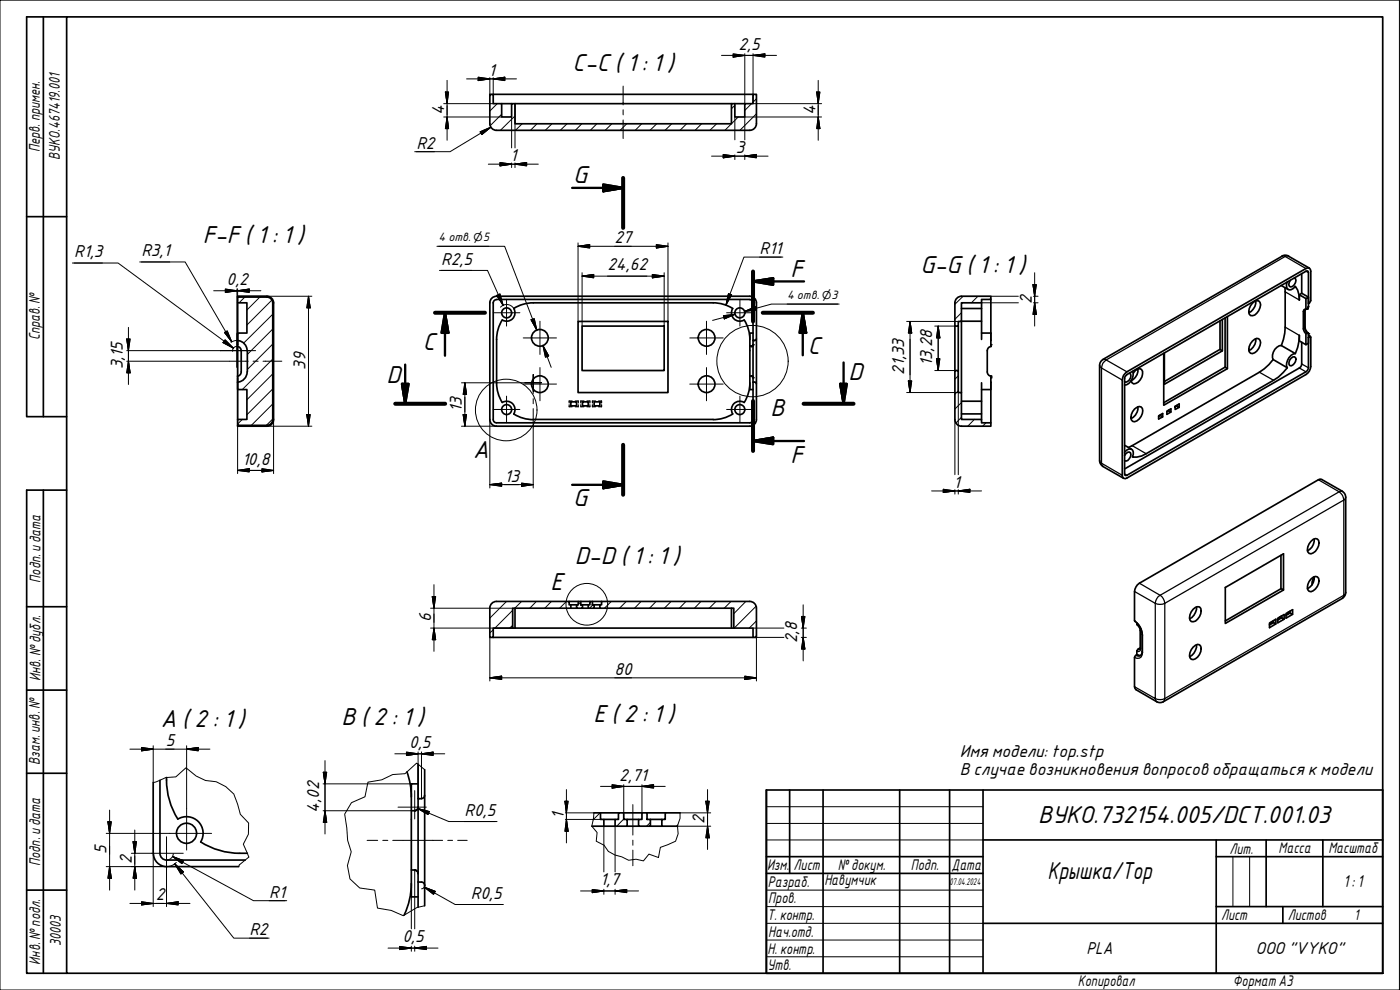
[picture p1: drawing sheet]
<svg xmlns="http://www.w3.org/2000/svg" width="420mm" height="297mm" viewBox="0 0 420 297" stroke-linecap="round" stroke-linejoin="round" font-family="sans-serif">
<g fill="none" stroke="#000" stroke-width=".3">
<path d="M147.5 28.3l-.5 .5M149.2 31.1l-2.2 2.2M150.6 34.3l-3.5 3.4M153.7 31.1l-.2 .2M154.6 34.8l-4.4 4.3M156.7 37.1l-2 2M161.2 37.1l-2 2M165.7 37.1l-2.1 2M170.2 37.1l-2.1 2M174.6 37.1l-1.9 2M179.1 37.1l-1.9 2M183.6 37.1l-2 2"/>
<path d="M188.1 37.1l-2 2M192.6 37.1l-2 2M197.1 37.1l-2 2M201.6 37.1l-2 2M206.1 37.1l-2 2M210.6 37.1l-2 2M215.1 37.1l-2.1 2M220.5 31.6l-1 1M221.6 35.1l-4 4M225.6 31.1l-2.1 2M227 34.1l-4.9 5M227 29.6l-1 1.1"/>
<path d="M71.7 99.9l-.4 .4M73.5 89.1l-1.7 1.8M78 89.1l-3.9 3.9M81.6 90l-7.5 7.5M81.9 98.7l-7.7 7.6M81.9 94.3l-8.7 8.6M288.5 93.8l-1.9 2M289.1 88.9l-2.5 2.4M293.5 88.9l-2 2M297.4 89.5l-.4 .3M81.9 116.7l-7.8 7.7M81.9 112.2l-7.8 7.7"/>
<path d="M81.9 107.7l-9.2 9.2M81.9 103.2l-7.7 7.7M287.6 117.3l-1 1M287.6 112.8l-1 1M72.7 125.8l-1.4 1.4M81.9 125.7l-2 1.9M81.9 121.2l-6.5 6.4M288.5 125.2l-1.6 1.7M288.5 120.8l-1.9 1.9M292.4 125.8l-2 2.1M295.9 126.9l-1 1M148 189l-1 .9"/>
<path d="M152 180.5l-5 5M153.9 187.6l-.9 .9M153.9 183.1l-5.4 5.4M156.5 180.5l-2 2M161 180.5l-2 2M165.5 180.5l-2 2M170 180.5l-2 2M173.5 181.5l-.5 .4M174.3 180.6l-.8 .8M177.9 181.5l-.9 1M183.5 180.5l-2.1 2M188 180.5l-2.1 2"/>
<path d="M192.4 180.5l-2 2M196.9 180.5l-2 2M201.4 180.5l-2 2M205.9 180.5l-2 2M210.4 180.5l-2 2M214.9 180.5l-2 2M219.4 180.5l-2 2M223.8 180.5l-3.6 3.6M226.9 181.9l-6.6 6.6M227 190.7l-.5 .5M227 186.3l-2.1 2.2M180.1 243.9l-2.1 2.1"/>
<path d="M187.2 245.7l-2.1 2.2M195.2 246.7l-1.1 1.2M203.4 247.5l-.4 .4"/>
</g>
<path d="M170.8 121.5v.5h.9M171.7 120.3h-.9v.6M172.7 120.3h.8v.6M173.5 121.5v.5h-.8M174.3 121.5v.5h1M175.3 120.3h-1v.6M176.1 120.3h.9v.6M177 121.5v.5h-.9M177.8 121.5v.5h1M178.8 120.3h-1v.6M179.6 120.3h.9v.6M180.5 121.5v.5h-.9" fill="none" stroke="#000" stroke-width=".38"/>
<g fill="none" stroke="#000" stroke-width=".51">
<path d="M147 37.1a2 2 0 0 0 2 2h76a2 2 0 0 0 2-2v-8.8h-1v2.8h-2.5v4h-3v-4h-1v6h-64.9v-6h-1.1v4h-2.9v-4h-2.6v-2.8h-1v8.8M148 28.3h78M150.6 31.1h2.9M154.6 31.1h64.9M220.5 31.1h3M384.7 76.8l.8-.2 1.2 .2M384.7 76.9l-53.7 31M386.7 76.9l6.2 3.5M71.3 89.1v-.2h8.8a2 2 0 0 1 2 2v34.9M71.3 90.9v12.5M149 89.9a.98 .98 0 0 0-1 1v34.9M149 89.8h76"/>
<path d="M150.7 96a11 11 0 0 0-1.7 5.9M150.7 96a2.51 2.51 0 0 0 3.1-.4 2.51 2.51 0 0 0 .4-3 10.8 10.8 0 0 1 5.9-1.7h54a11 11 0 0 1 5.8 1.7 2.5 2.5 0 0 0 .4 3 2.5 2.5 0 0 0 3 .4M173.5 96.4h27v21.4h-27zM174.7 97.8h24.6v13.4h-24.6zM223.3 96a11 11 0 0 1 1.7 5.9M225 89.9a.98 .98 0 0 1 1 1v11.3h.5l.5-.6M226 99.9h-1v4l.9-.1 .1-.4M286.6 97.8v13.4M287.2 89.5l1.4-.6h8.8v.9h-2.8v1.1h-6.1v5.5h-.9v1.4h-1v-6.9zM287.6 97.8v13.4M288.5 92.6h6.1M294.6 90.9v10.9"/>
<path d="M294.6 99.9h2.8v4v-.5M294.6 96.4h-6.1v21.4M297.4 89.8v12.4M366.1 96.3v8.5M366.8 95.9v9.4l-17.4 10v-9.4M367.7 95.4v14.8l.7 .4M368.4 95v15.6l-19.2 11v-15.6M375.9 91l.7-.6 1.2-.1a2.09 2.09 0 0 1 0 2.9 2.14 2.14 0 0 1-2.5 1.5 2.55 2.55 0 0 1 .6-3.7zM376.9 90.3a3.6 3.6 0 0 1-2.1 3.5M384.5 85.6l2.1 1.3M385.6 86.3l.1 11.9-.5 3.6-.6 1.9a3.2 3.2 0 0 0-2.5 4.2M386.3 84.6a1.6 1.6 0 0 0 .6 2.4l1.3-.5 .5-.6 .7 1.1 .6 3v-1.6l1.9 1.2"/>
<path d="M388.5 83.4a1.73 1.73 0 0 1-1.2 2.7l-.3-.2-.2-.5 .4-1.3M390.7 82.1v5.9l2 1.1M390.7 88l-.7 .4M391.7 92.8v5.4l.2 .9 .8 1M391.9 92.8l-.6 .2-.1 .5v5.2l.7 1.4M392.3 99.9l.4 .2M392.3 99.9h.3l.1 .2M392.3 99.9l-.4 .2M392.7 92l-.4 .6M392.7 92v-2.9l-.8 .5v3.2l.4-.2M71.3 104h.1M71.3 102.2a3.1 3.1 0 0 1 2.9 3"/>
<path d="M71.3 112.9h.1M71.3 104l.9 .5 .2 .7M71.3 102.2v-2.3h2.8v-9h-2.8v-1.8h8.8a1.75 1.75 0 0 1 1.8 1.8v34.9M71.3 114.7v2.2h2.8v8.9h-2.8v1.8h9.3a1.75 1.75 0 0 0 1.3-1.7M71.3 103.4v.5M71.3 112.8v1.9M71.3 102.2v1.2M71.3 103.9v8.9M71.3 113.3v12.5M72.4 105.2v6.4l-.4 1-.7 .3M74.2 105.2v6.4a3.1 3.1 0 0 1-2.9 3.1M149 101.8v13.1a11 11 0 0 0 1.7 5.9"/>
<path d="M225 103.9v13h1M225 112.8h.6M225 114.9a11 11 0 0 1-1.7 5.9M225.6 112.8l.4 .6M225.6 112.8l.4 .5M226 102.2v11.1M226 114.7v11.1M226 114.7l.9 .1 .1 .4M226 113.3v1.4M226 103.4l-.5 .5M294.6 114.9v10.9M296.3 105.2v6.4l.2 .7 .9 .6"/>
<path d="M297.4 114.7v12.2M297.4 113.3v-.5v4.1h-2.8M297.4 112.9h.1M297.4 104l-.7 .3-.4 .9M297.4 114.7h.1M297.4 104h.1M297.4 102.2h.1M331 107.9l-.8 .9-.2 .9v28.5l.4 1.2 .6 .5M337.7 112l54.2-31.4 1-.2 .4 .4 .1 9.4-.7 .8v-9.2l-.4-.5-54.4 31.4-.4 1v28.5l.1 .3 .3 .2 54-31.1 .4-.4 .4-.9v-9.1l.6-.2 .1 9a3.1 3.1 0 0 1-1.5 2.4l-54.2 31.2-.5-.1-.4-.9v-28.6l.4-1.4zM339 111.9a1.59 1.59 0 0 1 .1 1.8 1.59 1.59 0 0 1-1.6 .8M339.9 111.4a3.3 3.3 0 0 1-2.4 4.2M341.5 110.7a3.7 3.7 0 0 1-2 3.6l.2 .6a1.76 1.76 0 0 0 2.5-.9 2.74 2.74 0 0 0 .4-3.1 1.8 1.8 0 0 0-2.5 1"/>
<path d="M366.8 105.3l-.7-.5-16.7 9.7M367.7 110.2l-18.5 10.6M375.9 102.3l1.3-.8 .6 .1a2.09 2.09 0 0 1 0 3 2.18 2.18 0 0 1-2.5 1.4 2.48 2.48 0 0 1 .6-3.7zM376.9 101.6a3.6 3.6 0 0 1-2.1 3.6M382.1 107.9l-1.3 1.5-2.8 2.3-39.4 22.6M382.1 107.9l4.2 2.4M384.6 103.7l4.1 2.4M387.5 107.5l.5-.4 .4-.1 .4 .3a1.99 1.99 0 0 1-1.3 2.5l-.5-.1a1.75 1.75 0 0 1 .5-2.2zM390.7 102.7v6.5l-.4 .9-.3 .3-52.5 30.3M391.9 100.1v3.3l-1.9-1.1v-1.7l-.6 3.7-.7 1.8a3.3 3.3 0 0 0-2.4 4.2l-2.6 2.8-1.5 1-38.2 22-1.4 .7-1.4 .3h-1.3a1.62 1.62 0 0 0-.5-2.4h-.6l-1.3 1M392.7 100.1v1.1M392.7 103l-.8 .4"/>
<path d="M392.7 100.5l.6 .5M82.1 125.9a2 2 0 0 1-2 2h-8.8v-.3M147 125.9a2 2 0 0 0 2 2h76a2 2 0 0 0 2-2M147 125.8v-34.9a2 2 0 0 1 2-2h76a2 2 0 0 1 2 2v34.9M148 125.9a.99 .99 0 0 0 1 1h76a.98 .98 0 0 0 1-1M150.7 120.8a2.5 2.5 0 0 1 3.1 .3 2.5 2.5 0 0 1 .4 3.1 11 11 0 0 0 5.9 1.7M160 125.8h54.1M171.3 120.6h1.7v1.2h-1.7zM174.8 120.6h1.7v1.2h-1.7zM178.3 120.6h1.7v1.2h-1.7zM223.3 120.8a2.51 2.51 0 0 0-3 .3 2.51 2.51 0 0 0-.4 3.1 10.8 10.8 0 0 1-5.9 1.7M286.6 125.8v-14.6h1v6.6h.9v8h6.1v1.1h2.8v1h-8.8a2 2 0 0 1-2-2"/>
<path d="M288.5 124.2h6.1M288.5 120.4h6.1M331 139.9l6.2 3.6M337.5 136.7l1-1 .4-.1 .4 .3a1.78 1.78 0 0 1-1.8 2.3M337.5 133.6l2.1 1.2M340.5 122.7l1.4-.7 .6 .1a2.48 2.48 0 0 1-.6 3.6l-1.4 .8-.6-.1a2.55 2.55 0 0 1 .6-3.7zM341.5 122a3.6 3.6 0 0 1-2 3.6M347.7 125l.5-.4 .7 .5-1.2 .6v-.9l1.2-.7v1M348.2 124.5v.1M350.2 123.5l.5-.3 .7 .4-1.2 .7v-.9l1.2-.7v.9M350.7 123v.2M352.7 122.1l.5-.3 .7 .4-1.2 .7v-1l1.2-.7v1"/>
<path d="M353.2 121.7v.1M402.9 147.4l.6 .6 .4 1.2M402.9 147.4l-6.2-3.5-.5-.2-.5 .2-53.8 31.1a3.3 3.3 0 0 0-1.4 2.5v8.7a5.7 5.7 0 0 1 2.3 4.2v5.1l-.5 1.2M403.9 149.2v28.6M384.4 166.6v10l-16.7 9.7M384.4 176.6l.8 .4v-10.8l-17.5 10.1v10.8l17.5-10.1M393.4 162.4l.7-.6 .7-.2 .6 .1a2.2 2.2 0 0 1 0 2.9 2.22 2.22 0 0 1-2.5 1.4 2.48 2.48 0 0 1 .5-3.6zM393.4 173.7l1.4-.7 .6 .1a2.48 2.48 0 0 1-.6 3.6l-1.4 .8-.5-.1a2.55 2.55 0 0 1 .5-3.7zM394.4 161.7a3.6 3.6 0 0 1-2 3.6M394.4 173a3.7 3.7 0 0 1-2 3.6M394.5 173.1l-.7 1.6v.7M402.9 179.5l-54.1 31.2-.9 .1-.7-.2-6.3-3.7-.3-.3-.1-9.3 .7-.8"/>
<path d="M403.9 177.8l-.2 .8-.8 .9M147.6 181l1.4-.5h21.8v1h.5v1h-17.4v6h-5.9v2.7h-1v-8.7zM148 191.2h78M153.9 188.5h.7M154.6 182.5v6h65.6M170.8 180.5h2.7M171.3 181.5h1.7M171.3 182.5h1.7M173.5 180.5h.8v1h.5v1h-1.8v-1h.5zM174.3 180.5h2.7M174.8 181.5h1.7M174.8 182.5h1.7"/>
<path d="M177 180.5h.8v1h.5v1h-1.8v-1h.5zM177.8 180.5h2.7M178.3 181.5h1.7M178.3 182.5h1.7M180.5 180.5h44.5a2 2 0 0 1 2 2v8.7h-1v-2.7h-5.8v-6h-40.2v-1h.5zM219.5 182.5v6M341.2 196.5l1.2 .1M341.2 186.9v.4l.7 1 .3 .9-.1 5.5M342.1 194.6l-.8 .5-.1 1.4M358.1 182.8l.7-.6 1.2-.1a2.55 2.55 0 0 1-.6 3.7l-.6 .6-1.3 .1a2.55 2.55 0 0 1 .6-3.7zM358.1 194.2l1.3-.9 .6 .2a2.55 2.55 0 0 1-.6 3.7l-1.3 .7-.6-.1a2.48 2.48 0 0 1 .6-3.6zM359.1 182.1a3.9 3.9 0 0 1-2.1 3.6"/>
<path d="M359.1 193.5a3.9 3.9 0 0 1-2.1 3.5M381.9 186.4v.4l-.3-.2M381.9 186.8l-.9 .5M382.2 186.2v.6M382.9 187.2v-1.4l-1.9 1.1v1.4l1.9-1.1-.7-.4-1.2 .7M384 185.2l.4 .1-.9 .6M384.4 185v.3M384.7 184.8v.5M385.4 185.8v-1.4l-1.9 1.1v1.4l1.9-1.1-.7-.5-1.2 .7M386.5 183.8l.3 .1-.8 .6M386.8 183.6v.3M387.2 183.4v.5"/>
<path d="M387.9 184.3v-1.4l-1.9 1.2v1.4l1.9-1.2-.7-.4-1.2 .7M46 234.8v21.2M48 234.1v21.9M50 233.3a22.1 22.1 0 0 0 3.4 12.4M122.1 231.6a22 22 0 0 1 1.3 7.5M125.5 235.2h-2.1v8.1h1.1M125.5 229.3v10.3h1a.98 .98 0 0 0 .9-1M125.5 239.6v2.6M127.4 230.9v34.8M46 256a4 4 0 0 0 4 4h21.6M48 256a2 2 0 0 0 2 2h23.6M53.4 245.8a5 5 0 0 1 6.1 .7 5 5 0 0 1 .7 6.1 22 22 0 0 0 11.8 3.4"/>
<path d="M72 256h2.2M123.4 243.3v25.8h2.1M125.5 242.2a1.09 1.09 0 0 1-1 1.1M125.5 242.2v19.9M125.5 242.2a1.1 1.1 0 0 1-1 1.1M178.2 243.9h2v2h1v2h-3.6M180.2 243.9h5.4M181.2 245.9h3.4M181.2 247.9h3.4M185.6 243.9h1.6v2h1v2h-3.6v-2h1zM187.2 243.9h5.5M188.2 245.9h3.4"/>
<path d="M188.2 247.9h3.4M192.7 243.9h1.5v2h1v2h-3.6v-2h1.1zM194.2 243.9h5.4M195.2 245.9h3.4M195.2 247.9h3.4M204.1 243.9h-4.5v2h-1v2h4.7M123.4 265.1a22 22 0 0 1-2.1 9.4M123.4 261h1.1M124.5 261v.1a.98 .98 0 0 1 1 1M124.5 261a1.09 1.09 0 0 1 1 1.1M125.5 264.7v7.5M125.5 264.7h1a.98 .98 0 0 1 .9 1"/>
<path d="M125.5 262.1v2.6M127.4 265.7v6.1"/>
<circle cx="152.1" cy="93.9" r="1.49"/>
<circle cx="222" cy="93.9" r="1.49"/>
<circle cx="162" cy="101.4" r="2.51"/>
<circle cx="162" cy="115.3" r="2.51"/>
<circle cx="212.1" cy="101.4" r="2.51"/>
<circle cx="212.1" cy="115.3" r="2.51"/>
<circle cx="152.1" cy="122.9" r="1.49"/>
<circle cx="222" cy="122.9" r="1.49"/>
<circle cx="56" cy="250" r="3"/>
</g>
<g fill="#000">
<circle cx="392.3" cy="92.6" r=".25"/>
<circle cx="392.3" cy="99.9" r=".25"/>
<circle cx="392.7" cy="91" r=".25"/>
<circle cx="225.6" cy="112.8" r=".25"/>
<circle cx="225.6" cy="103.9" r=".25"/>
<circle cx="226" cy="102.2" r=".25"/>
<circle cx="226" cy="103.4" r=".25"/>
<circle cx="226" cy="113.3" r=".25"/>
<circle cx="297.4" cy="112.9" r=".25"/>
<circle cx="297.4" cy="113.3" r=".25"/>
<circle cx="297.4" cy="103.4" r=".25"/>
<circle cx="392.7" cy="100.1" r=".25"/>
<circle cx="392.7" cy="101.2" r=".25"/>
<circle cx="341.2" cy="187.3" r=".25"/>
<circle cx="341.2" cy="196.5" r=".25"/>
<circle cx="341.2" cy="195.4" r=".25"/>
<circle cx="341.6" cy="194.8" r=".25"/>
<circle cx="125.5" cy="239.6" r=".25"/>
<circle cx="124.5" cy="243.3" r=".25"/>
<circle cx="124.5" cy="261" r=".25"/>
</g>
<path d="M46 234.8l3.7-1.5 3.1-.2 3-2.7 3.1 2.4 2.8 1.4 3.2 .4 2.9 1.4 2.4 2.2 1.1 3.1 .8 3 2.5 2.6-.1 3.4-1.5 3 1.7 3.9-2.9 2.3-.2 .5M127.4 230.9l-2.4-1.9-3.5 3.1-3.6 .3-3.3 1.6-4.2 .7-.9 4.4-4 1.7-2.1 3.5 .7 4.1 .2 3.7 1.1 3.5-1.1 4.1 .7 4 2.9 2.7 4.6 .7 .8 5.4 4.1 .7 3.6 1.6a11.6 11.6 0 0 1 6.4-3M178.2 243.9l-.6 4 1.6 1.9-.3 2.6 2.4 1.2 1.3 1.8 1.9 1.1 2.1 .6 2.1 1 2.2-.3 2.2 .5 1.7-2 2.8 1 .6-3.1 4.6-1.8 .7-2.2-.2-2.4 .8-2.3v-1.6" fill="none" stroke="#000" stroke-width=".3"/>
<g fill="none" stroke="#000" stroke-width=".38">
<path d="M384.7 76.9l.5-.1 .5 .1M385.7 76.9l-53.7 31.1M385.7 76.9l6.2 3.7M386.7 76.9l-.4-.1-.6 .1M385.7 87.6l4.3 2.4M385.7 98.2l4.3 2.4M391.2 93.5l.3-.2v5.1l-.3 .3M391.7 92.8l-.2 .5 .2-.3M391.7 98.2a1.39 1.39 0 0 0 .6 1.7M391.9 81.4l.8 .4M330 109.7l.6 .7M330.6 110.4v28.6"/>
<path d="M330.6 110.4l6.2 3.6M331 107.9l1 .1M332 108a2.81 2.81 0 0 0-1.4 2.4M332 108l6.2 3.6M378 111.7l4.2 2.4M390 110.4l1.9 1.2M390.7 109.2l2 1.1M392.7 100.7l.3 .3M330 138.2l.6 .8M330.6 139l.4 .9M330.6 139l6.2 3.6M339.8 133.7l4.2 2.4"/>
<path d="M337.5 142.2l.7 .4M395.7 143.9l6.2 3.7M401.9 147.6a3 3 0 0 1 1.4 2.4M401.9 147.6l-53.7 31M402.9 147.4l-1 .2M403.3 150v28.6M403.3 150l-53.7 31M403.9 149.2l-.6 .8M340.5 177.5l6.2 3.5v28.6l-6.2-3.6M341.9 175l6.3 3.6M348.2 178.6a3.2 3.2 0 0 1 1.4 2.4M348.2 178.6a3.1 3.1 0 0 0-1.5 2.4 3.4 3.4 0 0 0 2.9 0"/>
<path d="M403.3 178.6l-.4 .9M403.3 178.6l-53.7 31M403.9 177.8l-.6 .8M340.5 186.2a5.5 5.5 0 0 1 2.4 4.3M340.9 196.6l1 .3 .4-.2M341.2 187.3a2.78 2.78 0 0 1 1.1 2.1M342.1 194.7l-.5 .1M342.2 189.2l.1 .2M342.2 194.4l.1 .2M342.3 194.6l-.3 .8h-.8M342.3 189.4v5.2M342.8 190.4l.1 .1"/>
<path d="M342.8 195.5l.1 .3M342.9 195.8a1.53 1.53 0 0 1-.7 1.5 1.53 1.53 0 0 1-1.7 0M342.9 190.5v5.3M349.6 181v28.6M349.6 209.6l-.5 1M349.6 209.6a3.4 3.4 0 0 1-2.9 0l.5 1"/>
</g>
<g fill="none" stroke="#000" stroke-width=".3">
<circle cx="225.8" cy="108.3" r="10.7"/>
<circle cx="151.9" cy="123" r="9.2"/>
<circle cx="176.1" cy="181.3" r="6.3"/>
</g>
<path d="M187 53.4v15M130.6 93.8h14.9M226 81.5v14.9M228.9 93.8h15.1M118.6 121.1h15M187 133.5v14.9M226 120.3v15M241.2 121.1h15" fill="none" stroke="#000" stroke-width="1.2"/>
<g fill="none" stroke="#000" stroke-width=".7">
<path d="M171.7 56.4h15.3M181 55.4l6 1-6 1zM133.5 93.8l1.1 6.1h-2.1zM133.5 93.8v12.9M226 84.4l6-.9v2zM226 84.4h15.3M240.9 93.8l1 6.1h-1.9zM240.9 93.8v12.8M120.6 115.2h2l-1 5.9zM121.6 109.4v11.7M252.2 115.2h1.9l-.9 5.9zM253.2 108.8v12.3"/>
<path d="M226 132.3l6-1v2zM226 132.3h15.3M171.7 145.5h15.3M181 144.4l6 1.1-6 1z"/>
</g>
<g fill="#000" stroke="#000" stroke-width=".7">
<path d="M181 57.4l6-1zM181 55.4l6 1-6 1zM133.5 93.8l1.1 6.1zM133.5 93.8l1.1 6.1h-2.1zM226 84.4l6-.9zM226 84.4l6-.9v2zM240.9 93.8l1 6.1zM240.9 93.8l1 6.1h-1.9zM120.6 115.2l1 5.9zM120.6 115.2h2l-1 5.9zM252.2 115.2l1 5.9zM252.2 115.2h1.9l-.9 5.9z"/>
<path d="M226 132.3l6-1zM226 132.3l6-1v2zM181 146.5l6-1zM181 144.4l6 1.1-6 1z"/>
</g>
<g fill="none" stroke="#000" stroke-width=".51">
<path d="M230 237h185v55h-185zM237 237v25.1M247 237v55M270 237v55M285 237v55M295 237v55M230 257h65M295 252h120M365 257h50M365 252v40M380 252v20M397 252v20"/>
<path d="M230 262.1h65M295 277h120M365 272h50M385 272v5"/>
</g>
<path d="M230 242h65M230 247.1h65M230 252h65M370 257v15M375 257v15M230 267.1h65M230 272h65M230 277h65M230 282.1h65M230 287.1h65" fill="none" stroke="#000" stroke-width=".3"/>
<path d="M0 0h420v297h-420z" fill="none" stroke="#000" stroke-width=".3"/>
<path d="M20 5.1h395v286.9h-395z" fill="none" stroke="#000" stroke-width=".51"/>
<g fill="none" stroke="#000" stroke-width=".3">
<path d="M148 93.8h8M152 89.8v8M162.1 96.4v9.9M212 96.4v9.9M218.1 93.8h7.9M222.1 89.8v8M71.1 100.2v10M74.9 105.2h-8.8h10.6M152 118.9v8M157 101.4h10M157 115.2h10M157.5 114.9h2.5h-2.5"/>
<path d="M160 112.4v2.5v-2.5M160 117.4v-2.5v3.2M160 119.6v1.5M162.1 110.3v10M162.5 114.9h-2.5h2.5M207 101.4h10M207 115.2h10M212 110.3v10M222.1 118.9v8M148 122.9h8M160 122.6v5.8M218.1 122.9h7.9"/>
<path d="M124.5 237.2v8.5M45.5 256h9.5M50 251.1v9.4M51 250h12.5M56 242.6v12.5M119.4 242.2h8.6"/>
</g>
<g fill="none" stroke="#000" stroke-width=".3">
<path d="M216.5 16.6h16.5M220 16.2l3.5 .4-3.5 .5zM223.5 16.1v15M226 16.6l3.6-.4v.9zM226 16.1v15h20.6M133.2 35.1h17.4M133.2 31.1h14.8M133.7 27.6h.9l-.4 3.5zM134.2 35.1l.4 3.5h-.9zM134.2 24.1v18M140 23.7h15M143.5 23.2l3.5 .5-3.5 .5z"/>
<path d="M144.1 39.5l3.2-1.4-2.7 2.3zM147 23.3v5M147.3 38.1l-12.2 7.4h-10.6M148 23.7l3.5-.5v1zM148 23.3v5M153.5 35.1v9.3M154.6 31.1v13.3M220.5 35.1v6.9M245.1 27.6h1l-.5 3.5zM245.6 35.1l.5 3.5h-1zM245.6 24.1v18M246.6 35.1h-23.1v6.9"/>
<path d="M125 45.5h5.4M146.6 49.3h14.9M150.1 48.8l3.4 .5-3.4 .5zM153.5 48.9v1.4M154.6 49.3l3.5-.5v1zM154.6 48.9v1.4M213.6 46.8h16.9M217 46.3l3.5 .5-3.5 .6zM220.5 46.5v1.4M223.5 46.8l3.5-.5v1.1zM223.5 46.5v1.4M21.7 78.9h13.7l34.6 25.5"/>
<path d="M22.2 78.9h8.5M41.9 78.6h13.7l13.9 23.9M42.4 78.6h8.5M131.1 73.9h20.3l9.7 25.1-1.2-3.3M131.6 73.9h15.1M173.5 73.9l3.5-.5v1zM173.5 73.9h27M173.5 72.9v23.5M197 73.4l3.5 .5-3.5 .5zM200.5 72.9v23.5M228 77.1h6.4M234.9 77.1h-11.6l-5.4 14.5"/>
<path d="M38.5 98.2v17.2M64.1 87.2h14.2M67.4 99.7l.8-.4 1.3 3.2zM67.6 86.7l3.5 .5-3.5 .5zM71.1 86.7v13.5M71.3 87.2l3.5-.5v1zM71.3 86.7v18.4M71.3 88.9h22.3M92.6 88.9l.5 3.5h-1zM92.6 88.9v39M131.9 81.1h14.4l4.7 10.5M132.4 81.1h9.2"/>
<path d="M149.1 88.6l1-.4 .9 3.4zM152 91.4l-.8 .1-1 .7M152.2 91.4l.9 .2 1.1 1M159.4 95.9l.9-.3 .8 3.4zM174.7 82.9l3.5-.6v1.1zM174.7 82.9h24.6M174.7 81.8v16M195.8 82.3l3.5 .6-3.5 .5zM199.3 81.8v16M217.1 94.7l3.5-.4-3.2 1.4zM218.6 88.1l1 .3-1.7 3.2zM220.6 94.3l-6.7 1.8"/>
<path d="M223.5 93.5l3.2-1.4 .2 .9zM236.2 91.2h15.2M251.8 91.2h-20.3l-8 2.3 3.3-1M272.1 96.4h15.5M273.1 96.4l.5 3.5h-1zM273.1 96.4v21.4M280.5 97.8h6.1M281.6 97.8l.5 3.6h-1zM281.6 97.8v13.4M294.6 90.9h11M297.4 88.9h8.2M310 85.4h1l-.5 3.5z"/>
<path d="M310.1 88.9h1.4M310.1 90.9h1.4M310.5 90.9l.5 3.4h-1zM310.5 81.8v16M38 101.7h1.1l-.6 3.5zM38 108.4h30.8M38 105.2h28.1M38.5 108.4l.6 3.5h-1.1zM67.6 102l2.4 2.4-3.1-1.6zM69.8 105.3v.1M71 103.9l-.7 .3-.5 .9M71 102.2l-1.7 .5"/>
<path d="M71.2 102.2h.1M71.2 103.9l.1 .1M71.3 105.3v3M71.3 108.4v19.2M138.5 114.9h19M139.5 114.9l.5 3.4h-1zM139.5 114.9v13M162.9 103.7l1.8 3.1-1 .4zM162.9 103.7l2.5 6.5M272.1 117.8h15.5M272.6 114.3h1l-.5 3.5zM280.5 111.2h6.1"/>
<path d="M281.1 107.6h1l-.5 3.6zM287.6 111.2v31.2M82.1 125.8v16.3M92.1 124.4h1l-.5 3.5zM93.6 127.9h-22.3v14.2M138.5 127.9h10.5M139 124.4h1l-.5 3.5zM147 125.8v20.6M160 128.4v18M286.6 125.8v16.6M71.3 141.1l3.5-.5v1zM71.3 141.1h10.8"/>
<path d="M78.6 140.6l3.5 .5-3.5 .5zM147 145.4l3.6-.4v.9zM147 145.4h13M156.5 145l3.5 .4-3.5 .5zM279.6 147.3h15M283.1 146.8l3.5 .5-3.5 .5zM286.6 146.9v1.4M287.6 147.3l3.5-.5v1zM287.6 146.9v1.4M129.7 179h1l-.5 3.5zM130.2 175.4v20M129.2 188.5h25"/>
<path d="M129.2 182.5h24.7M130.2 188.5l.5 3.4h-1zM147 191.2v13.1M226 191.2h9.3M226 188.5h9.3M227 191.2v13.1M240.5 191.2h1.5M240.5 188.5h1.5M240.5 185h1.1l-.6 3.5zM241 191.2l.6 3.5h-1.1zM241 181.5v16.8M147 203.4l3.6-.5v1z"/>
<path d="M147 203.4h80M223.5 202.9l3.5 .5-3.5 .5zM39 224.8h24M42.5 224.3l3.5 .5-3.5 .5zM46 223.8v11M56 224.8l3.5-.5v1zM56 223.8v18.8M97 235.2h26.4M97 231.7h1l-.5 3.5zM97.5 228.2v22M118.5 226.2h15M122 225.7l3.5 .5-3.5 .5z"/>
<path d="M125.5 225.6v14M126.5 226.2l3.5-.5v1zM126.5 225.6v14M170 236.9v16M180.2 236h19.4M183.7 235.4l3.5 .6-3.5 .5zM187.2 235.4v8.5M192.7 236l3.5-.6v1.1zM192.7 235.4v8.5M212.3 236.9v18M31.9 250h19.1M32.4 246.6h1l-.5 3.4z"/>
<path d="M32.9 243.1v24M39.4 256h6.1M39.9 252.5h1.1l-.6 3.5zM40.4 249v18.1M46 256.1v15.9M51.8 257l3.3 1.2-.5 .9zM51.8 257l24.3 13.2h9.9M52 256.2a2 2 0 0 1-1.9 1.8M52.5 259.2l2.6 2.4-.8 .6zM52.5 259.2l17.7 22.3h10.6M52.9 258.8l-1.3 .9-1.5 .3M97 243.3h26.4"/>
<path d="M97.5 243.3l.5 3.4h-1zM125.4 242.6l3.4 .9-.3 .9zM125.4 242.6l9.3 3.9h14.5M139.4 246.5h9.3M169.5 240.4h1l-.5 3.5zM169.7 245.9h10.5M169.7 243.9h8.5M170 245.9l.5 3.5h-1zM181.2 247.9v13.7M184.6 247.9v13.7M203.3 247.9h10M204.1 243.9h9.2"/>
<path d="M211.8 240.4h1.1l-.6 3.5zM212.3 247.9l.6 3.5h-1.1zM31.9 260h18M32.9 260l.5 3.5h-1zM39 271.1h18M40.4 260l.6 3.5h-1.1zM42.5 270.6l3.5 .5-3.5 .4zM50 271.1l3.5-.5v.9zM50 260.5v11.5M80.8 270.2h4.7M123.4 269.1v9.6M124.5 261v17.7"/>
<path d="M127.3 266.2l3.3 1.2-.5 .9zM127.3 266.2l9.3 5.2h14.5M127.4 265.7a.98 .98 0 0 1-.9 1M141.3 271.4h9.3M174.2 267.3h17.4M177.7 266.9l3.5 .4-3.5 .5zM181.2 266.8v1.5M184.6 267.3l3.5-.4v.9zM184.6 266.8v1.5M74.9 281.5h5.4M116.5 284.5h14.9M120 284l3.4 .5-3.4 .4z"/>
<path d="M123.4 283.9v1.5M124.5 284.5l3.5-.5v.9zM124.5 283.9v1.5"/>
</g>
<g fill="#000" stroke="#000" stroke-width=".3">
<path d="M220 17.1l3.5-.5zM220 16.2l3.5 .4-3.5 .5zM226 16.6l3.6-.4zM226 16.6l3.6-.4v.9zM133.7 27.6l.5 3.5zM133.7 27.6h.9l-.4 3.5zM134.2 35.1l.4 3.5zM134.2 35.1l.4 3.5h-.9zM143.5 24.2l3.5-.5zM143.5 23.2l3.5 .5-3.5 .5zM148 23.7l3.5-.5zM148 23.7l3.5-.5v1z"/>
<path d="M245.1 27.6l.5 3.5zM245.1 27.6h1l-.5 3.5zM245.6 35.1l.5 3.5zM245.6 35.1l.5 3.5h-1zM144.6 40.4l2.7-2.3zM144.1 39.5l3.2-1.4-2.7 2.3zM150.1 49.8l3.4-.5zM150.1 48.8l3.4 .5-3.4 .5zM154.6 49.3l3.5-.5zM154.6 49.3l3.5-.5v1zM217 47.4l3.5-.6zM217 46.3l3.5 .5-3.5 .6z"/>
<path d="M223.5 46.8l3.5-.5zM223.5 46.8l3.5-.5v1.1zM173.5 73.9l3.5-.5zM173.5 73.9l3.5-.5v1zM197 74.4l3.5-.5zM197 73.4l3.5 .5-3.5 .5zM67.4 99.7l2.1 2.8zM67.4 99.7l.8-.4 1.3 3.2zM67.6 87.7l3.5-.5zM67.6 86.7l3.5 .5-3.5 .5zM71.3 87.2l3.5-.5zM71.3 87.2l3.5-.5v1z"/>
<path d="M92.6 88.9l.5 3.5zM92.6 88.9l.5 3.5h-1zM149.1 88.6l1.9 3zM149.1 88.6l1-.4 .9 3.4zM159.4 95.9l1.7 3.1zM159.4 95.9l.9-.3 .8 3.4zM174.7 82.9l3.5-.6zM174.7 82.9l3.5-.6v1.1zM195.8 83.4l3.5-.5zM195.8 82.3l3.5 .6-3.5 .5zM217.4 95.7l3.2-1.4zM217.1 94.7l3.5-.4-3.2 1.4z"/>
<path d="M218.6 88.1l-.7 3.5zM218.6 88.1l1 .3-1.7 3.2zM223.5 93.5l3.2-1.4zM223.5 93.5l3.2-1.4 .2 .9zM273.1 96.4l.5 3.5zM273.1 96.4l.5 3.5h-1zM310 85.4l.5 3.5zM310 85.4h1l-.5 3.5zM310.5 90.9l.5 3.4zM310.5 90.9l.5 3.4h-1zM38 101.7l.5 3.5zM38 101.7h1.1l-.6 3.5z"/>
<path d="M38.5 108.4l.6 3.5zM38.5 108.4l.6 3.5h-1.1zM66.9 102.8l3.1 1.6zM67.6 102l2.4 2.4-3.1-1.6zM139.5 114.9l.5 3.4zM139.5 114.9l.5 3.4h-1zM162.9 103.7l1.8 3.1zM162.9 103.7l1.8 3.1-1 .4zM272.6 114.3l.5 3.5zM272.6 114.3h1l-.5 3.5zM281.1 107.6l.5 3.6zM281.1 107.6h1l-.5 3.6z"/>
<path d="M281.6 97.8l.5 3.6zM281.6 97.8l.5 3.6h-1zM92.1 124.4l.5 3.5zM92.1 124.4h1l-.5 3.5zM139 124.4l.5 3.5zM139 124.4h1l-.5 3.5zM71.3 141.1l3.5-.5zM71.3 141.1l3.5-.5v1zM78.6 141.6l3.5-.5zM78.6 140.6l3.5 .5-3.5 .5zM147 145.4l3.6-.4zM147 145.4l3.6-.4v.9z"/>
<path d="M156.5 145.9l3.5-.5zM156.5 145l3.5 .4-3.5 .5zM283.1 147.8l3.5-.5zM283.1 146.8l3.5 .5-3.5 .5zM287.6 147.3l3.5-.5zM287.6 147.3l3.5-.5v1zM129.7 179l.5 3.5zM129.7 179h1l-.5 3.5zM130.2 188.5l.5 3.4zM130.2 188.5l.5 3.4h-1zM240.5 185l.5 3.5zM240.5 185h1.1l-.6 3.5z"/>
<path d="M241 191.2l.6 3.5zM241 191.2l.6 3.5h-1.1zM147 203.4l3.6-.5zM147 203.4l3.6-.5v1zM223.5 203.9l3.5-.5zM223.5 202.9l3.5 .5-3.5 .5zM42.5 225.3l3.5-.5zM42.5 224.3l3.5 .5-3.5 .5zM56 224.8l3.5-.5zM56 224.8l3.5-.5v1zM97 231.7l.5 3.5zM97 231.7h1l-.5 3.5z"/>
<path d="M122 226.7l3.5-.5zM122 225.7l3.5 .5-3.5 .5zM126.5 226.2l3.5-.5zM126.5 226.2l3.5-.5v1zM183.7 236.5l3.5-.5zM183.7 235.4l3.5 .6-3.5 .5zM192.7 236l3.5-.6zM192.7 236l3.5-.6v1.1zM32.4 246.6l.5 3.4zM32.4 246.6h1l-.5 3.4zM39.9 252.5l.5 3.5zM39.9 252.5h1.1l-.6 3.5z"/>
<path d="M51.8 257l3.3 1.2zM51.8 257l3.3 1.2-.5 .9zM97.5 243.3l.5 3.4zM97.5 243.3l.5 3.4h-1zM125.4 242.6l3.4 .9zM125.4 242.6l3.4 .9-.3 .9zM169.5 240.4l.5 3.5zM169.5 240.4h1l-.5 3.5zM170 245.9l.5 3.5zM170 245.9l.5 3.5h-1zM211.8 240.4l.5 3.5zM211.8 240.4h1.1l-.6 3.5z"/>
<path d="M212.3 247.9l.6 3.5zM212.3 247.9l.6 3.5h-1.1zM32.9 260l.5 3.5zM32.9 260l.5 3.5h-1zM40.4 260l.6 3.5zM40.4 260l.6 3.5h-1.1zM42.5 271.5l3.5-.4zM42.5 270.6l3.5 .5-3.5 .4zM50 271.1l3.5-.5zM50 271.1l3.5-.5v.9zM52.5 259.2l2.6 2.4zM52.5 259.2l2.6 2.4-.8 .6z"/>
<path d="M127.3 266.2l3.3 1.2zM127.3 266.2l3.3 1.2-.5 .9zM177.7 267.8l3.5-.5zM177.7 266.9l3.5 .4-3.5 .5zM184.6 267.3l3.5-.4zM184.6 267.3l3.5-.4v.9zM120 284.9l3.4-.4zM120 284l3.4 .5-3.4 .4zM124.5 284.5l3.5-.5zM124.5 284.5l3.5-.5v.9z"/>
</g>
<g fill="none" stroke="#000" stroke-width=".3">
<path d="M187 25.8v5.7M187 32.9v1.6M187 36v5.6M68.8 108.4h5.7M75.9 108.4h1.6M78.9 108.4h5.7M110.2 252.1h3.1M114.9 252.1h1.5M117.9 252.1h14.9M134.4 252.1h1.4M137.4 252.1h2.8M189.9 241.4v9.2"/>
<path d="M189.9 252.1v1.5M189.9 255.1v4.7"/>
</g>
<path d="M13 5.1v119.9M20 5.1h-12v119.9h12M8 65h12M13 147.1v144.9M20 147.1h-12v144.9h12M8 182h12M8 207.1h12M8 232h12M8 267.1h12" fill="none" stroke="#000" stroke-width=".51"/>
<g font-size="7">
<text x="171.8" y="21.3">C-C(1: 1)</text>
<text x="172" y="54.8">G</text>
<text x="60.8" y="72.9">F-F(1: 1)</text>
<text x="237.2" y="83">F</text>
<text x="276.3" y="81.8">G-G(1: 1)</text>
<text x="126.9" y="105.1">C</text>
<text x="242.4" y="106.2">C</text>
<text x="116" y="114.8">D</text>
<text x="254.6" y="114.2">D</text>
<text x="231.3" y="124.7">B</text>
<text x="142" y="137.5">A</text>
<text x="237.2" y="138.8">F</text>
<text x="172" y="151.9">G</text>
<text x="172.5" y="169.2">D-D (1: 1)</text>
<text x="165.2" y="177.1">E</text>
<text x="48.3" y="218.2">A (2: 1)</text>
<text x="102.5" y="217.7">B (2: 1)</text>
<text x="178.1" y="216.5">E(2: 1)</text>
<text x="311.5" y="246.9">ВУКО.732154.005/DCT.001.03</text>
<text x="314.3" y="263.8">Крышка/Top</text>
</g>
<g font-size="5">
<text x="221.6" y="14.9">2,5</text>
<text x="146.6" y="22.8">1</text>
<text x="133.3" y="34.5" transform="rotate(-90 133.3 34.5)">4</text>
<text x="244.7" y="34.5" transform="rotate(-90 244.7 34.5)">4</text>
<text x="125" y="44.6">R2</text>
<text x="220.8" y="46">3</text>
<text x="153.1" y="48.4">1</text>
<text x="22.2" y="77.2">R1,3</text>
<text x="42.4" y="76.9">R3,1</text>
<text x="184.4" y="72.9">27</text>
<text x="228" y="76.2">R11</text>
<text x="132.4" y="79.4">R2,5</text>
<text x="182.3" y="81.1">24,62</text>
<text x="68" y="85.5">0,2</text>
<text x="309.6" y="91.1" transform="rotate(-90 309.6 91.1)">2</text>
<text x="36.8" y="110.9" transform="rotate(-90 36.8 110.9)">3,15</text>
<text x="91.7" y="110.9" transform="rotate(-90 91.7 110.9)">39</text>
<text x="271.3" y="112.4" transform="rotate(-90 271.3 112.4)">21,33</text>
<text x="279.8" y="109.8" transform="rotate(-90 279.8 109.8)">13,28</text>
<text x="138.6" y="123.6" transform="rotate(-90 138.6 123.6)">13</text>
<text x="72.6" y="139.4">10,8</text>
<text x="151.4" y="144.6">13</text>
<text x="286.2" y="146.4">1</text>
<text x="129.3" y="186.7" transform="rotate(-90 129.3 186.7)">6</text>
<text x="239.3" y="193" transform="rotate(-90 239.3 193)">2,8</text>
<text x="184.5" y="202.5">80</text>
<text x="49.7" y="223.9">5</text>
<text x="122.8" y="224.4">0,5</text>
<text x="288.1" y="227.3">Имя модели: top.stp</text>
<text x="288.1" y="232.5">В случае возникновения вопросов обращаться к модели</text>
<text x="185.9" y="234.2">2,71</text>
<text x="95.8" y="243.8" transform="rotate(-90 95.8 243.8)">4,02</text>
<text x="139.4" y="244.7">R0,5</text>
<text x="169.2" y="245.8" transform="rotate(-90 169.2 245.8)">1</text>
<text x="211.5" y="247.1" transform="rotate(-90 211.5 247.1)">2</text>
<text x="32" y="256.3" transform="rotate(-90 32 256.3)">5</text>
<text x="39.6" y="259.3" transform="rotate(-90 39.6 259.3)">2</text>
<text x="80.8" y="269.4">R1</text>
<text x="141.3" y="269.7">R0,5</text>
<text x="180.1" y="265.6">1,7</text>
<text x="403.2" y="266.2">1: 1</text>
<text x="46.7" y="270.2">2</text>
<text x="74.9" y="280.6">R2</text>
<text x="120.8" y="282.7">0,5</text>
<text x="326.1" y="286.3">PLA</text>
<text x="376.7" y="286.2">ООО &quot;VYKO&quot;</text>
</g>
<g font-size="4.4">
<text x="11.9" y="45.6" transform="rotate(-90 11.9 45.6)">Перв. примен.</text>
<text x="17.9" y="48" transform="rotate(-90 17.9 48)">ВУКО.467419.001</text>
<text x="12" y="102.2" transform="rotate(-90 12 102.2)">Справ. №</text>
<text x="12.2" y="174.8" transform="rotate(-90 12.2 174.8)">Подп. идата</text>
<text x="12.2" y="204.3" transform="rotate(-90 12.2 204.3)">Инв. №дубл.</text>
<text x="12" y="229.5" transform="rotate(-90 12 229.5)">Взам. инв. №</text>
<text x="369" y="256.1">Лит.</text>
<text x="383.7" y="256.1">Масса</text>
<text x="398.7" y="256.1">Масштаб</text>
<text x="12.1" y="259.8" transform="rotate(-90 12.1 259.8)">Подп. идата</text>
<text x="230.2" y="261.1">Изм.</text>
<text x="238.2" y="261.1">Лист</text>
<text x="251.5" y="261">№докум.</text>
<text x="273.4" y="261.2">Подп.</text>
<text x="285.6" y="261.2">Дата</text>
<text x="230.4" y="266.1">Разраб.</text>
<text x="247.4" y="265.7">Навумчик</text>
<text x="230.6" y="271.1">Пров.</text>
<text x="230.3" y="276.1">Т. контр.</text>
<text x="230.5" y="281.1">Нач.отд.</text>
<text x="366.5" y="276.1">Лист</text>
<text x="386.5" y="276.1">Листов</text>
<text x="406.4" y="276">1</text>
<text x="18.2" y="284" transform="rotate(-90 18.2 284)">30003</text>
<text x="230.4" y="286.1">Н. контр.</text>
<text x="12.1" y="289.4" transform="rotate(-90 12.1 289.4)">Инв. №подл.</text>
<text x="230.3" y="291.1">Утв.</text>
<text x="323.5" y="295.8">Копировал</text>
<text x="370" y="295.7">Формат A3</text>
</g>
<g font-size="3.5">
<text x="131.6" y="72.4">4 отв. ⌀5</text>
<text x="236.2" y="89.6">4 отв. ⌀3</text>
</g>
<text font-size="2.8" x="285" y="265.5">07.04.2024</text>
</svg>
